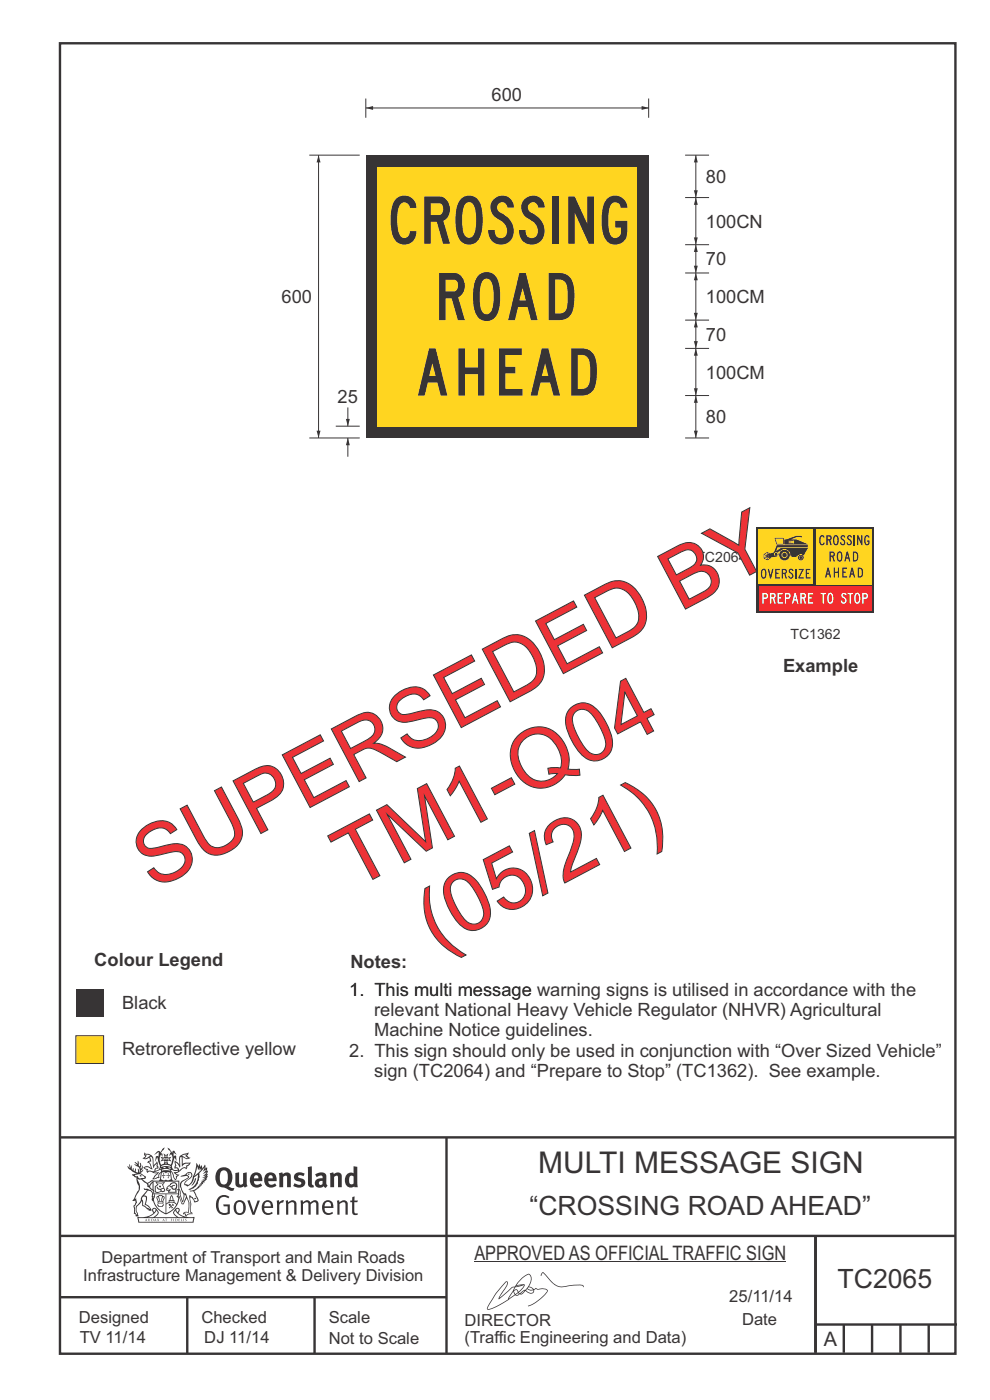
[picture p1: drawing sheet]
<svg xmlns="http://www.w3.org/2000/svg" width="210mm" height="297mm" viewBox="0 0 210 297" stroke-linecap="round" stroke-linejoin="round" font-family="sans-serif">
<g fill="none" stroke="#373435" stroke-width=".51">
<path d="M12.7 9.2h190v278h-190zM12.7 241.3h190M94.7 241.4v45.8M12.7 275.2h82M12.7 262.2h190.1M39.7 275.2v12M66.7 275.2v12M173 262.1v24.9M173 281h30M179 281v6M185 281v6M191 281v6"/>
<path d="M197 281v6"/>
</g>
<path d="M100.6 267.7h66.2" fill="none" stroke="#373435" stroke-width=".21"/>
<g fill="#373435">
<path d="M47 248.4a2.55 2.55 0 0 0 0 2.7l.3 .2a.81 .81 0 0 0 1-1v-.5a1.04 1.04 0 0 0-1.1-1.5zM46.3 248.1a1.82 1.82 0 0 1 2.1-.2 1.82 1.82 0 0 1 .9 1.8 2.29 2.29 0 0 1-.8 2l.7 .3h.5l-.2 .6a2.87 2.87 0 0 1-2-.7 2.12 2.12 0 0 1-1.7-3.1z" fill-rule="evenodd"/>
<path d="M49.9 248.9l.8-.2v2a.46 .46 0 0 0 .3 .6 .46 .46 0 0 0 .6-.3v-2.1l.7-.2v2.4l.2 .5-.5 .3-.3-.3a1.02 1.02 0 0 1-1.2 .3 1.02 1.02 0 0 1-.6-1.1z" fill-rule="evenodd"/>
<path d="M54 249.5l-.1 .5h.9a.49 .49 0 0 0-.2-.6 .49 .49 0 0 0-.6 .1zM53.4 249.1a1.34 1.34 0 0 1 1.6-.2 1.34 1.34 0 0 1 .6 1.5v.2h-1.7a.77 .77 0 0 0 .5 .8 .77 .77 0 0 0 .9-.4l.3 .5a1.59 1.59 0 0 1-2 .2 1.59 1.59 0 0 1-.5-2.1z" fill-rule="evenodd"/>
<path d="M57 249.5l-.1 .5h1a.49 .49 0 0 0-.2-.6 .49 .49 0 0 0-.7 .1zM56.4 249.1a1.34 1.34 0 0 1 1.6-.2 1.34 1.34 0 0 1 .7 1.5v.2h-1.8a.77 .77 0 0 0 .5 .8 .77 .77 0 0 0 .9-.4l.4 .5a1.59 1.59 0 0 1-2.1 .2 1.59 1.59 0 0 1-.5-2.1z" fill-rule="evenodd"/>
<path d="M59.2 248.9l.7-.2 .1 .4a.95 .95 0 0 1 1-.3 .95 .95 0 0 1 .7 .8v2.3h-.8v-2.3a.46 .46 0 0 0-.8 .1v2.2h-.8z" fill-rule="evenodd"/>
<path d="M62.6 249.1a1.75 1.75 0 0 1 2-.1l-.2 .5-.6-.2a.43 .43 0 0 0-.6 .3l.4 .3a1.04 1.04 0 0 1 1.2 1.1 1.04 1.04 0 0 1-1.4 1l-1.2-.4 .3-.6 1 .4 .4-.4a.88 .88 0 0 0-1-.5l-.4-.2-.1-.4z" fill-rule="evenodd"/>
<path d="M65.3 247.6l.8-.2 .1 3.8 .3 .2 .1 .4a.88 .88 0 0 1-1 0 .88 .88 0 0 1-.3-1z" fill-rule="evenodd"/>
<path d="M67.8 250.6a.43 .43 0 0 0-.1 .7 .43 .43 0 0 0 .7-.1v-.7zM66.8 249.1a1.7 1.7 0 0 1 2.4 .1v1.9l.3 .4-.4 .5-.5-.4a1.03 1.03 0 0 1-1.7-.1 1.03 1.03 0 0 1 .8-1.5h.7v-.4a.8 .8 0 0 0-1.2 .1z" fill-rule="evenodd"/>
<path d="M70 248.9l.7-.2 .1 .4a.95 .95 0 0 1 1-.3 .95 .95 0 0 1 .7 .8v2.3h-.8v-2.3a.46 .46 0 0 0-.8 .1v2.2h-.8z" fill-rule="evenodd"/>
<path d="M74.3 249.5a1.48 1.48 0 0 0 0 1.7h.5l.2-.1v-1.5l-.3-.2zM75 247.4l.8 .1 .1 4.4h-.7l-.1-.2a1.26 1.26 0 0 1-1.4 0 1.26 1.26 0 0 1-.5-1.3 1.29 1.29 0 0 1 .4-1.4 1.29 1.29 0 0 1 1.4-.1z" fill-rule="evenodd"/>
<path d="M46.4 253.9a1.72 1.72 0 0 1 2.3 0l-.3 .3a1.24 1.24 0 0 0-1.4-.2 1.24 1.24 0 0 0-.6 1.4 1.49 1.49 0 0 0 1.2 1.9l.7-.1v-1.3h-.8l-.1-.4h1.3v1.9a1.93 1.93 0 0 1-2.2 0 1.93 1.93 0 0 1-.7-2.2l.2-.8z" fill-rule="evenodd"/>
<path d="M50.4 255.1a1.65 1.65 0 0 0 .2 2.2 .99 .99 0 0 0 1-1.4 .78 .78 0 0 0-.4-.8 .78 .78 0 0 0-.8 0zM50 254.9a1.33 1.33 0 0 1 1.6-.1 1.33 1.33 0 0 1 .5 1.4 1.31 1.31 0 0 1-1.3 1.6 1.31 1.31 0 0 1-1.2-1.6v-.6z" fill-rule="evenodd"/>
<path d="M52.5 254.7l.4-.1 .9 2.6 .8-2.5h.5l-1.1 3h-.5z" fill-rule="evenodd"/>
<path d="M56.3 255.2l-.2 .7h1.3a.7 .7 0 0 0-.3-.8 .7 .7 0 0 0-.8 .1zM55.9 255a1.22 1.22 0 0 1 1.5-.2 1.22 1.22 0 0 1 .5 1.5h-1.8a.93 .93 0 0 0 .5 1 .93 .93 0 0 0 1.1-.2l.2 .3a1.43 1.43 0 0 1-1.8 .1 1.43 1.43 0 0 1-.6-1.7z" fill-rule="evenodd"/>
<path d="M58.7 254.7l.4-.1 .1 .5 .4-.4 .6-.1-.2 .5a.66 .66 0 0 0-.8 .7v1.9h-.4z" fill-rule="evenodd"/>
<path d="M60.6 254.7l.4-.1 .1 .5a.94 .94 0 0 1 1-.5 .94 .94 0 0 1 .8 .8v2.3h-.5l-.1-2.5a.81 .81 0 0 0-1.2 .3v2.2h-.4z" fill-rule="evenodd"/>
<path d="M63.7 254.7l.5-.1 .1 .5 .4-.3a.78 .78 0 0 1 1.1 .3 .9 .9 0 0 1 1-.5 .9 .9 0 0 1 .8 .8v2.3h-.5l-.1-2.5a.67 .67 0 0 0-1.1 .3v2.2h-.5v-2.4l-.4-.3-.7 .4v2.3h-.5z" fill-rule="evenodd"/>
<path d="M69 255.2l-.1 .7h1.3a.7 .7 0 0 0-.3-.8 .7 .7 0 0 0-.9 .1zM68.7 255a1.22 1.22 0 0 1 1.5-.2 1.22 1.22 0 0 1 .5 1.5h-1.8a.93 .93 0 0 0 .4 1 .93 .93 0 0 0 1.2-.2l.1 .3a1.44 1.44 0 0 1-1.7 .1 1.44 1.44 0 0 1-.6-1.7z" fill-rule="evenodd"/>
<path d="M71.4 254.7l.5-.1 .1 .5a.94 .94 0 0 1 1-.5 .94 .94 0 0 1 .8 .8v2.3h-.5l-.1-2.5a.81 .81 0 0 0-1.2 .3v2.2h-.4z" fill-rule="evenodd"/>
<path d="M74.7 253.9l.5-.1v.9h.7l-.1 .3h-.6v2.2l.1 .2h.5l.1 .3a.75 .75 0 0 1-1.2-.6v-2.1h-.4v-.3h.4z" fill-rule="evenodd"/>
<path d="M30.8 244.9l1.1 .3-.9 .5h-.4l.6-.5zM31.8 245.4h.2a2.44 2.44 0 0 1 .4 1.9l.1 .5 .7-1-.1 .6 .3 .3a.57 .57 0 0 0-.6 .7l-1-.1-.5 .2 .2-.5-.8-.3 .7-.1 .9 .5 .1-.1-.6-1.3-.2-.2h.5zM30.7 244.4l-.1 .5 .2 .4-.6 .4a1.04 1.04 0 0 0 1.4-.1l.2 .6-.3 .1-.2 .4a.94 .94 0 0 1 .8 1.1l-.2-.1a1.16 1.16 0 0 0-1.5-.1l.3 .4 .4 .2 .1 .5 .2 .1 .1-.2a.94 .94 0 0 1 1.1 .2l.8 .1-1.2 1.2a1.13 1.13 0 0 0 1.2-.2l.4-.1-.1-.4 .5-.8a.83 .83 0 0 0-.6 1.1l-.3-.1-.7 .4 1.1-1.4-.5 .1-.5-.1 1.3-.5-.1-.1-.9 .4v-.3l.2-.2 .3 .1 .1-.3-.2-.4v-.6l-.1-.4-.7 1v-.7a1.42 1.42 0 0 0-1.6-1.8z" fill-rule="evenodd"/>
<path d="M38.5 245.2l.5-.2 .7-.1-.6 .3 .8 .5h-.3zM38.3 245.5l.2-.1 .1 2a1.69 1.69 0 0 1 1.6-.6l-.8 .5 .1 .5a1.1 1.1 0 0 0-1.5 .6l-.1-.5-.2-.2h-.5l.3-.4-.3-.7a1.42 1.42 0 0 1 .8 1.1l.2-.1zM37.1 246.2l.1 1-.2 .3 .1 .4h.5l.1 .2a.96 .96 0 0 1-1.1-.1l-.1 .1a1.06 1.06 0 0 0 1.3 .2v.1a.72 .72 0 0 1-1 .2l.3 .5 .6 .2-.4 .2-.1 .6-.2-.3-.4-1.1-.4-.4 .4 .9a1.54 1.54 0 0 0 .7 1.2l.2-.3a.58 .58 0 0 1 .4-.8l.2-.1h-.3l-.5-.3 .9-.5a.93 .93 0 0 1 1.2-.5v.2l.2-.2 .1-.5a.99 .99 0 0 0 .7-.8l-1.3 .1-.3 .2-.1-1.4 .9 .4 .9-.3h-.4l-.5-.4 .4-.7-.6 .2a1.46 1.46 0 0 0-1.4 2.1v.4l-.2-.4z" fill-rule="evenodd"/>
<path d="M35.6 248.9l.2 .1-.1 .3 .4 .1h-.4v.6l-.1-.6h-.3l.3-.1z" fill-rule="evenodd"/>
<path d="M34.6 248.9l.2 .1v.3l.3 .1h-.3l-.1 .6v-.6h-.4l.4-.1z" fill-rule="evenodd"/>
<path d="M34.3 248.8a.57 .57 0 0 1 .9 .2 .57 .57 0 0 1 .9-.2l.2 1.4h-.2a.57 .57 0 0 1-.9 0 .69 .69 0 0 1-1.1 0zM34.2 248.1l-.3 2.1-.2 .4h3l-.2-.4-.3-2.1h-.2v.2l-.8-.1-.8 .1v-.2z" fill-rule="evenodd"/>
<path d="M34.2 252.4a.3 .3 0 0 0 .6 0 .3 .3 0 0 0-.6 0zM33.3 250.9l.3 .3-.3 .4a.79 .79 0 0 0 0 1.3l.8-.2-.1-.3a.55 .55 0 0 1-.7-.6l.1-.1 .2 .3 .3 .2 .8-.2-.4-.7 .4-.4-.7 .2zM33 250.7l1.1 .2 .9-.2-.4 .6 .4 1.2a.56 .56 0 0 1-.8 .3l-.2 .1a.73 .73 0 0 1-.9 .1 .73 .73 0 0 1-.3-1v-.4l.6-.4z" fill-rule="evenodd"/>
<path d="M35.6 251.8l.7-.4a.58 .58 0 0 1 1-.1 .58 .58 0 0 1-.4 .9l-.3-.3a.43 .43 0 0 1 .6-.4 .57 .57 0 0 0-.8 .2l-.2-.1-.3 .1 .4 .2a.55 .55 0 0 0 .9 .4v.5h-1.3l.3-.4-.1-.1-.6 .1 .2-.3-.2-.1zM35.4 251.8l-.1 .2a.39 .39 0 0 0 .2 .6h.3l-.2 .4h1.9l-.1-.8a.86 .86 0 0 0-.1-1.3 .86 .86 0 0 0-1.3 .4z" fill-rule="evenodd"/>
<path d="M36 254.8h.8v.2h-.8zM36.4 253.8l.2 .8h-.4zM36.4 253.5l-.3 .5-.1 .6h-.2v.4l-.7 .4 .2 .1a1.48 1.48 0 0 1 2.1 .2l.2-.1-.6-.5v-.5h-.2l-.1-.6z" fill-rule="evenodd"/>
<path d="M35.8 255.4l.4 .1 .1 .3 .3-.2-.2-.2a.38 .38 0 0 1 .5 .5l-.2-.2-.3 .2 .3 .2-.3 .3-.1-.4-.4 .4-.1-.2 .4-.3-.1-.1-.2 .1z" fill-rule="evenodd"/>
<path d="M34.5 254h.2v.2l-.2 .6h-.2zM33.6 255.3h.9v.2a.55 .55 0 0 1-.8 .4v-.2l-.2-.1zM33.4 254h.2l.2 .8h-.2zM33.6 255l.8-.1 .1 .2h-.8zM33.8 253.7h.5l-.2 1.1h-.1zM33.3 253.8l-.1 .3 .3 1.1a.48 .48 0 0 0-.1 .6 .48 .48 0 0 0 .5 .2h.5a.49 .49 0 0 0 .2-.8l.3-1.1-.1-.3a1.42 1.42 0 0 0-1.5 0z" fill-rule="evenodd"/>
<path d="M33.7 251.5l.4 .1 .1 .3h-.3z" fill-rule="evenodd"/>
<path d="M41.3 250.1l.3-.2-.2 .8-.6 .8h-.2l.5-.7z" fill-rule="evenodd"/>
<path d="M39.7 249l.3-.2 .5 .2a.88 .88 0 0 1-.6 1.1 1.22 1.22 0 0 0-.8 1.3l.5 .2a.72 .72 0 0 0 .9-.4l.5-.8 .2-.6 .8-.6v.2a2.85 2.85 0 0 1-2 2.9l.1 .1a2.13 2.13 0 0 0 1.9-1.5v-.3a2.01 2.01 0 0 0 .3-1.7l1.1-1.3-.4 1 .7-.5-.7 1 .8-.4-.8 .8 .7-.2-.9 .6 .8-.1-.8 .4h.7l-.8 .3 .3 .2h-.4l.2 .3h-.4l.2 .3h-.4l.1 .2h-.1a2.16 2.16 0 0 1-2 1.1l.1 .2 .4-.1a.76 .76 0 0 1 .7 .8l.5 1.2-.6 .2a1.45 1.45 0 0 0-1.1-1.3l.2 1.8-.1 1.8 .4 .3a1.07 1.07 0 0 0-1.2 .4v-.3l-.5-.2a.87 .87 0 0 1 1.1-.1v-.7a4.4 4.4 0 0 0-.6-3.1l-.1-.3h-.2a2.16 2.16 0 0 1-.7-2.2l.3-.4 1.2-.7a.55 .55 0 0 0-.4-.8zM37.8 252.4a.76 .76 0 0 1 .3 1.1l.6 1.6 .4-1.7 .2 .1a.61 .61 0 0 1-.1 .9l-.3 .8-.2 .1-.7-1.6-.3 .1a1.18 1.18 0 0 0 .1-1.4zM41.8 247.5l.2 .7 .3-.5v.6l.4-.5a1.9 1.9 0 0 1-1.2 1.4l-.3 .3zM38.2 249.6l1.4-.2 .2 .2v.3l-.5 .2a1.26 1.26 0 0 0-.9 1.9l.2 .7a1.84 1.84 0 0 1 .1 2.1l-.4-1.4a.96 .96 0 0 0-.4-1.2l-.4 .2a.78 .78 0 0 1 0 1.3l.1 .3h.4l.4 1.1a.38 .38 0 0 0 .2 .4 .38 .38 0 0 0 .4-.1l.6-1.2a2.94 2.94 0 0 1 .4 2.5l-.1 .4h-.8l-.3 .4v.2l.4-.1 .1 .4 .2 .1a1.02 1.02 0 0 1 1.3-.5v-.4l-.3-.1 .1-1.8-.3-1.3h.1a1.14 1.14 0 0 1 .8 1 .63 .63 0 0 0 .8-.2 .63 .63 0 0 0-.2-.9l-.6-1.2 .9-.6 .2-.4h.3l-.1-.2h.4l-.1-.3h.3l-.1-.3 .5-.1-.2-.2 .6-.4v-.2h-.2l.4-.5h-.3l.3-.5-.4 .1 .4-.5v-.3l-.3 .2 .2-.7-.1-.2-.4 .3v-.8l-.6 .8-.2-.8-.2 .5-.3-.7-.1 .6-.5-.8-.1 1.4-.6 1.8a1.81 1.81 0 0 1-1 1.5l-.6-.2a1.75 1.75 0 0 1 1.1-1.2 .75 .75 0 0 0 .1-1.3 .75 .75 0 0 0-1.2 .4z" fill-rule="evenodd"/>
<path d="M41.2 254.1h.3l.2 .2-.4 .1z" fill-rule="evenodd"/>
<path d="M29.4 258.4h11.6l-.1 .8h-11.4zM31.3 258.2l.5-.1a2.48 2.48 0 0 0 1.4-1.3l.3 .5-.5 .6-.5 .3zM32.5 256.6l.3-.2 .2 .1-.3 .7zM37.2 256.8a2.65 2.65 0 0 0 1.8 1.4h-1.1l-.5-.3-.5-.6zM37.4 256.5l.2-.1 .3 .2-.3 .6zM29.2 258.2l.1 1.2h11.8l.2-1.1-.2-.1a4.1 4.1 0 0 1-3.3-.9l.3-.4-.1-.6a1.06 1.06 0 0 0-1.3 1l.2 .4 .6 .5h-4.7l.3-.1a.84 .84 0 0 0 .6-.8 .84 .84 0 0 0-.5-.8l-.3-.2h-.5l-.1 .6 .3 .4a4.2 4.2 0 0 1-3.4 .9z" fill-rule="evenodd"/>
<path d="M31 258.7l.1 .2h-.2zM31 258.5l-.3 .6 .4-.2 .2 .2z" fill-rule="evenodd"/>
<path d="M31.3 258.6h.3v.4a.25 .25 0 0 0 .2-.1 .25 .25 0 0 0-.1-.3h.1a.29 .29 0 0 1 0 .4 .29 .29 0 0 1-.4 0 .29 .29 0 0 1 0-.4z" fill-rule="evenodd"/>
<path d="M32.2 258.6a.22 .22 0 0 1 .3 .2 .22 .22 0 0 1-.3 .2zM32 258.6l.1 .4a.33 .33 0 0 0 .4 0 .33 .33 0 0 0 0-.4 .33 .33 0 0 0-.5 0z" fill-rule="evenodd"/>
<path d="M32.9 258.7l.1 .2h-.2zM32.9 258.5l-.2 .6 .3-.2 .2 .2z" fill-rule="evenodd"/>
<path d="M33.3 258.6h.2l.1 .1 .2-.1-.2 .2 .2 .3-.3-.3-.1 .3h-.1l.2-.3z" fill-rule="evenodd"/>
<path d="M34.7 258.7l.1 .2h-.2zM34.7 258.5l-.3 .6 .4-.2 .2 .2z" fill-rule="evenodd"/>
<path d="M35 258.5h.5l-.2 .1v.5h-.2l.1-.5z" fill-rule="evenodd"/>
<path d="M36.2 258.6l.3-.1-.1 .1v.2h.1h-.1v.3h-.2z" fill-rule="evenodd"/>
<path d="M36.7 258.6h.2v.5h-.2z" fill-rule="evenodd"/>
<path d="M37.3 258.6a.22 .22 0 0 1 .3 .2 .22 .22 0 0 1-.3 .2zM37.1 258.6v.4a.33 .33 0 0 0 .5 0 .33 .33 0 0 0 0-.4 .33 .33 0 0 0-.5 0z" fill-rule="evenodd"/>
<path d="M37.8 258.6l.4-.1-.2 .1v.2h.1h-.1v.2l.2 .1h-.4z" fill-rule="evenodd"/>
<path d="M38.4 258.6h.2l-.1 .4 .2 .1h-.3z" fill-rule="evenodd"/>
<path d="M38.9 258.6h.2v.5h-.2z" fill-rule="evenodd"/>
<path d="M39.3 258.6h.2h-.1l.2 .3-.2 .2-.1-.1v-.1l.2 .1z" fill-rule="evenodd"/>
<path d="M34.2 247.4a1.51 1.51 0 0 1 2 .2 2.67 2.67 0 0 0-2.1 0zM35.7 247.6l.4 .1 .1 .3-.4-.1zM34.6 247.6h.5l.1 .2h-.4zM34 247.8l.3 .2h-.3zM34.9 246.9l.3-.2 .3 .2zM34.9 245.6l.2 .1v.3h-.2zM35 245.1l.2 .2 .2-.2-.1 .3h-.2zM35.1 246.3h.2l.1 .4-.2-.2-.2 .2zM35.3 245.7l.2-.1v.4h-.2zM34.4 245.7h.3l.1 .3-.4 .1 .2-.2zM35.7 245.7h.3l-.2 .2 .2 .2-.4-.1zM32.7 244.9l1-.5-.1 1-.2-.2-.3 .2-.3 1.1 .5-1 .3 .9a1.84 1.84 0 0 1 .2 1.7l.4 .1a2.48 2.48 0 0 1 2.2 0l.2-.2-.2-.7 .7-1.8 .4 .7-.2-1-.2-.1-.2 .3v-.9l.6 .4-.6-.8-.3 .1-.1 .4-.5-.9-.5-.3 .2 .5 .6 .5-.5 .8 .4-.4a2.06 2.06 0 0 1 0 2.3l-.5-.2-.2-.6 .1-.1 .8 .2-.4-.5 .4-.5-.7 .2-.2-.2 .2-.7-.5 .4-.5-.4 .2 .7-.2 .2-.7-.2 .4 .5-.4 .5 .8-.2 .1 .1-.2 .6-.5 .2a2.02 2.02 0 0 1 0-2.2l.3 .5-.1-.7-.3-.1 .8-1.2-.4 .3-.5 .8-.2-.3a.8 .8 0 0 0-.8 .5z" fill-rule="evenodd"/>
<path d="M29.2 250.1l.3 .1a.61 .61 0 0 1 .8 .4l.3 .2a.8 .8 0 0 1 .6 1l.4 .1 .5 .5a1 1 0 0 1 .5 1.1l-.1 .7v-.5h-.1a.96 .96 0 0 0-.8-1.3l-.2-.2h-.7l-.1-.1-.1 .1 .1 .3h.6l-1.2 1.3-.2 1-.4 .6a1.33 1.33 0 0 0-.5 1.8l.2 .5a1.26 1.26 0 0 1-.5-1.5l-.1-.3a1.56 1.56 0 0 0 .4-1.7l-.3 .2 .2-.5a3.2 3.2 0 0 0 .7-3zM30.4 253.9h.4a2.06 2.06 0 0 1-.1 1.6l.7 .5 .4 .4-.6-.1-.8-.6-.1-.9a.51 .51 0 0 1 .1-.9zM28.6 249.3a1.52 1.52 0 0 1 2.1 .5l-1.1 .2-.2-.1-.1-.4h-.5zM27.5 247v.8l-.3-.4h-.1a3.1 3.1 0 0 0 1.9 1.6l-1 .1 .5 .6 .5 .1 .1 1.1a1.84 1.84 0 0 1-.3 2.5l-.4 .9-.3 .4 .2 .1 .4-.1 .1 .4-.2 .5-.3 .2 .1 1.7h.2l.3 .5 .1 .1 .4-.1-.1-.5a1.3 1.3 0 0 1-.1-1.7l.9-1 .1 1.1 .6 .2 .5 .5 .1-.1 .2 .3h.5a1.85 1.85 0 0 0-1.2-1.4l.1-.3a1.39 1.39 0 0 0 0-1.4l-.5-.1 .5-.5a.66 .66 0 0 1 .9-.4 .66 .66 0 0 1 .3 .9l-.1 .4 .2-.1v.2l-.1 .3 .2 .5 .1-.3a2.24 2.24 0 0 0 .1-2.2 .73 .73 0 0 1-.7-.7 .73 .73 0 0 1 .6-.7v-.2a.94 .94 0 0 0-.9 .8 .48 .48 0 0 1-.1-.6 .48 .48 0 0 1 .5-.2l.5-.3a.51 .51 0 0 0-.8 .2l-.5 .2-1-.8h.6l.2-.5-1.2-.7 .5-.5v-.3l-.5 .4 .1-.2a.69 .69 0 0 0 .2-1v.4l-.2 .3v-1.1l-.3-.2 .1 .6-.1 .2-.4-1.3v.7l-.6-.4 .5 .7-.6-.2 .3 .3a1 1 0 0 1 .7 1.4l-.2-.8v.9l-.5-.2v-.8l-.2 .7-.2-.1-.1-.6-.2 .4-.2-.2 .1-.7-.2 .5z" fill-rule="evenodd"/>
<path d="M29.6 249.4l.2-.1 .3 .2z" fill-rule="evenodd"/>
<path d="M32.4 250.5h5.6v2l-.2-.1v-1.7h-5.2v2.5h5.2v-.8l.1 .2-.1 1.1v-.3h-2.5v4a4.1 4.1 0 0 0 2.6-3.6l.1-.1a4 4 0 0 1-2.8 3.9 4.2 4.2 0 0 1-2.8-4.7l.1 1.2 .1-.1a3.8 3.8 0 0 0 2.5 3.4v-4h-2.5l-.2-.9z" fill-rule="evenodd"/>
<circle cx="40" cy="249.1" r=".17"/>
</g>
<path d="M16.1 219.7h5.9v5.9h-5.9z" fill-rule="evenodd" fill="#ffd520" stroke="#373435" stroke-width=".21"/>
<path d="M16.1 209.8h5.9v5.9h-5.9z" fill-rule="evenodd" fill="#373435"/>
<path d="M77.6 22.9h60" fill="none" stroke="#373435" stroke-width=".21"/>
<g fill="#373435">
<path d="M136.1 22.5l1.5 .4-1.5 .4z"/>
<path d="M77.6 22.9l1.5-.4v.8z"/>
<path d="M77.6 32.9h60v60h-60z" fill-rule="evenodd"/>
</g>
<path d="M80.1 35.4h55v55h-55z" fill-rule="evenodd" fill="#ffd520"/>
<g fill="#373435">
<path d="M93.1 57.9v10h1.4v-4.6h1.3l1.3 4.6h1.5l-1.4-4.9a2.78 2.78 0 0 0 1.4-2.8 2.78 2.78 0 0 0-2.1-2.3zM94.5 59.3h1.8a1.18 1.18 0 0 1 .8 1.9 .87 .87 0 0 1-.9 .6h-1.7z"/>
<path d="M101.6 58.3a6.1 6.1 0 0 0-1.3 4.6 6.2 6.2 0 0 0 1.3 4.6 2.56 2.56 0 0 0 4.2-1.7 10.5 10.5 0 0 0-.5-7 2.48 2.48 0 0 0-3.7-.5zM102.5 59.4a1.17 1.17 0 0 1 1.3-.2 1.17 1.17 0 0 1 .6 1.1l.3 2.6a5.8 5.8 0 0 1-.7 3.5 1.27 1.27 0 0 1-1.4 .1 1.27 1.27 0 0 1-.7-1.3 11.7 11.7 0 0 1 .3-5.4z"/>
<path d="M110.9 61.1l.6 2.7h-1.3zM110.2 57.9l-2.4 10h1.4l.7-2.8h2l.7 2.8h1.4l-2.5-10z"/>
<path d="M116.4 57.9v10a6.5 6.5 0 0 0 3.9-.4 4.5 4.5 0 0 0 1.5-4 6.2 6.2 0 0 0-1.2-5 2.97 2.97 0 0 0-2-.6zM117.8 59.3a1.89 1.89 0 0 1 2.5 1.3l.1 .9a10 10 0 0 1-.4 4.3 1.39 1.39 0 0 1-1.3 .7h-.9z"/>
</g>
<path d="M77.6 20.9v4.1M137.6 20.9v4.1M145.3 73.9h5.1M145.3 92.9h5.1" fill="none" stroke="#373435" stroke-width=".21"/>
<g fill="#373435">
<path d="M84.1 42.1a2.56 2.56 0 0 1 2.8-.4 2.56 2.56 0 0 1 1.4 2.4h-1.4a1.17 1.17 0 0 0-1-1.2 1.17 1.17 0 0 0-1.3 .9 9.8 9.8 0 0 0 .2 6 1.16 1.16 0 0 0 1.4 .6 1.16 1.16 0 0 0 .7-1.4h1.4a2.6 2.6 0 0 1-2.3 2.9 2.6 2.6 0 0 1-2.8-2.3 12.8 12.8 0 0 1 .2-6.6z"/>
<path d="M104.8 42.2a2.46 2.46 0 0 1 2.7-.5 2.46 2.46 0 0 1 1.5 2.3h-1.4a1.12 1.12 0 0 0-1.7-.9 1.12 1.12 0 0 0 .2 2 4 4 0 0 1 2.4 5.7 2.75 2.75 0 0 1-3.3 .9 2.75 2.75 0 0 1-1.7-2.9h1.4a1.37 1.37 0 0 0 1.5 1.7 1.37 1.37 0 0 0 1.1-1.9 3.3 3.3 0 0 0-2.1-2.3 2.59 2.59 0 0 1-.6-4.1z"/>
<path d="M111.3 42.2a2.46 2.46 0 0 1 2.8-.5 2.46 2.46 0 0 1 1.4 2.3h-1.3a1.12 1.12 0 0 0-1.8-.9 1.12 1.12 0 0 0 .2 2 4 4 0 0 1 2.4 5.7 2.75 2.75 0 0 1-3.2 .9 2.75 2.75 0 0 1-1.7-2.9h1.4a1.37 1.37 0 0 0 1.4 1.7 1.37 1.37 0 0 0 1.2-1.9 3.3 3.3 0 0 0-2.1-2.3 2.59 2.59 0 0 1-.7-4.1z"/>
<path d="M117.1 41.7h1.4v10h-1.4z"/>
<path d="M120.5 41.7h1.4l2.7 5.8v-5.8h1.4v10h-1.1l-3-6.6v6.6h-1.4z"/>
<path d="M128.6 42.3a2.57 2.57 0 0 1 2.9-.6 2.57 2.57 0 0 1 1.6 2.4h-1.5a1.17 1.17 0 0 0-1.1-1.2 1.17 1.17 0 0 0-1.2 1.2 11.7 11.7 0 0 0 .2 5.8 1.18 1.18 0 0 0 1.3 .6 1.18 1.18 0 0 0 .9-1.1v-1.1h-1.2v-1.5h2.6v2a2.59 2.59 0 0 1-2.2 3.1 2.59 2.59 0 0 1-3-2.3 11.7 11.7 0 0 1 .4-6.8z"/>
<path d="M90 41.7v10h1.4v-4.6h1.3l1.3 4.6h1.5l-1.5-4.9a2.78 2.78 0 0 0 1.4-2.8 2.78 2.78 0 0 0-2.1-2.3zM91.4 43.1h1.7a1.18 1.18 0 0 1 .8 1.9 .87 .87 0 0 1-.8 .6h-1.7z"/>
<path d="M97.9 42.1a6.1 6.1 0 0 0-1.3 4.6 6.2 6.2 0 0 0 1.3 4.6 2.56 2.56 0 0 0 4.2-1.7 10.5 10.5 0 0 0-.5-7 2.48 2.48 0 0 0-3.7-.5zM98.8 43.2a1.17 1.17 0 0 1 1.3-.2 1.17 1.17 0 0 1 .6 1.1l.3 2.6a5.8 5.8 0 0 1-.8 3.4 1.27 1.27 0 0 1-1.4 .1 1.27 1.27 0 0 1-.6-1.2 11.7 11.7 0 0 1 .3-5.4z"/>
</g>
<path d="M147.6 83.9v9" fill="none" stroke="#373435" stroke-width=".21"/>
<g fill="#373435">
<path d="M147.2 91.4h.8l-.4 1.5z"/>
<path d="M147.6 83.9l.4 1.6h-.8z"/>
</g>
<path d="M145.3 32.9h5.1M145.3 57.9h5.1M145.3 51.9h5.1M147.6 57.9v10M145.3 67.9h5.1" fill="none" stroke="#373435" stroke-width=".21"/>
<g fill="#373435">
<path d="M147.2 66.4h.8l-.4 1.5z"/>
<path d="M147.6 57.9l.4 1.6h-.8z"/>
</g>
<g fill="#373435">
<path d="M97.2 73.9h1.5v4.1h2.7v-4.1h1.3v10h-1.3v-4.5h-2.7v4.5h-1.5z"/>
<path d="M105.8 73.9h4.9v1.4h-3.5v2.5h2.1v1.4h-2.1v3.3h3.6v1.4h-5z"/>
<path d="M91.7 77.1l.7 2.7h-1.4zM91 73.9l-2.4 10h1.5l.6-2.8h2.1l.7 2.8h1.4l-2.5-10z"/>
<path d="M115.6 77.1l.7 2.7h-1.4zM114.9 73.9l-2.3 10h1.4l.7-2.8h2l.7 2.8h1.4l-2.5-10z"/>
<path d="M121.2 73.9v10a6.5 6.5 0 0 0 3.8-.4 4.5 4.5 0 0 0 1.6-4 6.2 6.2 0 0 0-1.2-5 2.97 2.97 0 0 0-2-.6zM122.5 75.3a1.89 1.89 0 0 1 2.5 1.3l.2 .9a10 10 0 0 1-.4 4.3 1.39 1.39 0 0 1-1.3 .7h-1z"/>
</g>
<path d="M147.6 67.9v6" fill="none" stroke="#373435" stroke-width=".21"/>
<g fill="#373435">
<path d="M147.6 67.9l.4 1.6h-.8z"/>
<path d="M147.2 72.4h.8l-.4 1.5z"/>
</g>
<path d="M147.6 73.9v10" fill="none" stroke="#373435" stroke-width=".21"/>
<g fill="#373435">
<path d="M147.2 82.4h.8l-.4 1.5z"/>
<path d="M147.6 73.9l.4 1.6h-.8z"/>
</g>
<path d="M147.6 51.9v6M145.3 83.9h5.1" fill="none" stroke="#373435" stroke-width=".21"/>
<g fill="#373435">
<path d="M147.6 51.9l.4 1.6h-.8z"/>
<path d="M147.2 56.4h.8l-.4 1.5z"/>
</g>
<path d="M147.6 32.9v9" fill="none" stroke="#373435" stroke-width=".21"/>
<g fill="#373435">
<path d="M147.2 40.4h.8l-.4 1.5z"/>
<path d="M147.6 32.9l.4 1.6h-.8z"/>
</g>
<path d="M145.3 41.9h5.1M147.6 41.9v10" fill="none" stroke="#373435" stroke-width=".21"/>
<g fill="#373435">
<path d="M147.2 50.4h.8l-.4 1.5z"/>
<path d="M147.6 41.9l.4 1.6h-.8z"/>
</g>
<path d="M73.8 86.4v4" fill="none" stroke="#373435" stroke-width=".21"/>
<path d="M73.4 88.9h.8l-.4 1.5z" fill="#373435"/>
<path d="M73.8 92.9v4" fill="none" stroke="#373435" stroke-width=".21"/>
<path d="M73.8 92.9l.4 1.6h-.8z" fill="#373435"/>
<path d="M65.6 32.9h10.7M67.6 32.9v60M65.6 92.9h10.7M71.2 90.4h5.1" fill="none" stroke="#373435" stroke-width=".21"/>
<g fill="#373435">
<path d="M67.2 91.4h.8l-.4 1.5z"/>
<path d="M67.6 32.9l.4 1.6h-.8z"/>
</g>
<path d="M160.4 111.8h12.5v12.5h-12.5z" fill-rule="evenodd" fill="#1f1a17"/>
<path d="M172.9 111.8h12.5v12.5h-12.5z" fill-rule="evenodd" fill="#373435"/>
<path d="M173.2 112.3h11.7v11.5h-11.7z" fill-rule="evenodd" fill="#bdbfc1"/>
<path d="M160.4 123.8h25v6.2h-25z" fill-rule="evenodd" fill="#373435"/>
<path d="M160.9 124.3h24v5.2h-24z" fill-rule="evenodd" fill="#f32c2e"/>
<g fill="#fefefe">
<path d="M164.9 125.8h1.1v.3h-.8v.6h.5v.3h-.5v.7h.9v.4h-1.2z"/>
<path d="M171.4 125.8h1.1v.3h-.8v.6h.5v.3h-.5v.7h.8v.4h-1.1z"/>
<path d="M174.1 125.8h1.1v.3h-.4v2h-.3v-2h-.4z"/>
<path d="M178.6 125.9a.56 .56 0 0 1 .7-.1 .56 .56 0 0 1 .3 .5h-.3a.25 .25 0 0 0-.3-.3 .25 .25 0 0 0-.2 .3v.1a.93 .93 0 0 1 .5 1.6 .63 .63 0 0 1-.7 0 .63 .63 0 0 1-.3-.6h.4a.35 .35 0 0 0 .5 .3 .35 .35 0 0 0 0-.6 .78 .78 0 0 1-.6-1.2z"/>
<path d="M179.8 125.8h1.2v.3h-.4v2h-.4v-2h-.4z"/>
<path d="M161.7 125.8v2.3h.3v-1a.68 .68 0 0 0 .9-.5 .68 .68 0 0 0-.5-.8zM162 126.1h.4a.35 .35 0 0 1 .2 .3 .35 .35 0 0 1-.2 .3h-.4z"/>
<path d="M163.3 125.8v2.3h.3v-1.1h.3l.3 1.1h.4l-.4-1.2a.64 .64 0 0 0 .4-.6 .64 .64 0 0 0-.5-.5zM163.6 126.1l.6 .1-.1 .4-.5 .1z"/>
<path d="M166.5 125.8v2.3h.3v-1a.68 .68 0 0 0 .9-.5 .68 .68 0 0 0-.6-.8zM166.8 126.1h.4a.35 .35 0 0 1 .2 .3 .35 .35 0 0 1-.2 .3h-.4z"/>
<path d="M168.7 126.5l.1 .6h-.3zM168.5 125.8l-.5 2.3h.3l.1-.7h.5l.2 .7h.3l-.6-2.3z"/>
<path d="M169.8 125.8v2.3h.3v-1.1h.3l.3 1.1h.3l-.3-1.2a.64 .64 0 0 0 .3-.6 .64 .64 0 0 0-.5-.5zM170.1 126.1l.5 .1v.4l-.5 .1z"/>
<path d="M175.8 125.8a1.85 1.85 0 0 0 0 2.2h.6a1.72 1.72 0 0 0-.1-2.2zM176 126.1l.1-.1a1.27 1.27 0 0 1 0 1.8 1.36 1.36 0 0 1-.1-1.7z"/>
<path d="M181.6 125.8a1.85 1.85 0 0 0 0 2.2h.5a1.72 1.72 0 0 0 0-2.2zM181.7 126.1l.1-.1a1.27 1.27 0 0 1 0 1.8 1.36 1.36 0 0 1-.1-1.7z"/>
<path d="M182.9 125.8v2.3h.3v-1a.68 .68 0 0 0 .9-.5 .68 .68 0 0 0-.6-.8zM183.2 126.1h.4a.35 .35 0 0 1 .2 .3 .35 .35 0 0 1-.2 .3h-.4z"/>
</g>
<path d="M173.2 112.2h11.7v11.7h-11.7z" fill-rule="evenodd" fill="#ffd520"/>
<g fill="#373435">
<path d="M174.1 113.6h.6l.2 .5h-.3v-.2a.44 .44 0 0 0-.5 .1 .44 .44 0 0 0 0 .6 .69 .69 0 0 0 .3 .8l.2-.3h.3a.56 .56 0 0 1-.5 .6 .56 .56 0 0 1-.6-.6v-.2a1.43 1.43 0 0 1 .3-1.3z"/>
<path d="M178.4 113.6l.6-.1 .3 .5h-.3a.23 .23 0 0 0-.2-.2 .23 .23 0 0 0-.2 .2v.2a.81 .81 0 0 1 .7 .6 .81 .81 0 0 1-.4 .9l-.4-.1-.3-.2v-.4h.3a.32 .32 0 0 0 .4 .4 .32 .32 0 0 0 0-.6 .76 .76 0 0 1-.5-1.2z"/>
<path d="M179.8 113.6l.6-.1 .3 .5h-.3a.23 .23 0 0 0-.2-.2 .23 .23 0 0 0-.2 .2v.2a.81 .81 0 0 1 .7 .6 .81 .81 0 0 1-.4 .9l-.5-.1-.2-.2v-.4h.3a.32 .32 0 0 0 .4 .4 .32 .32 0 0 0 0-.6 .76 .76 0 0 1-.5-1.2z"/>
<path d="M176 117v2.1h.2v-1h.3l.3 1h.3l-.3-1a.59 .59 0 0 0 .3-.6 .59 .59 0 0 0-.4-.5zM176.2 117.3l.6 .1-.1 .4h-.5z"/>
<path d="M177.8 117a1.72 1.72 0 0 0 0 2.1h.6a1.6 1.6 0 0 0-.1-2.1zM178 117.3l.1-.1a1.18 1.18 0 0 1 0 1.7 1.26 1.26 0 0 1-.1-1.6z"/>
<path d="M179.7 117.7l.2 .5h-.3zM179.6 117l-.5 2.1h.3l.1-.6h.5l.1 .6h.3l-.5-2.1z"/>
<path d="M180.9 117v2.1a.87 .87 0 0 0 1-.3 1.46 1.46 0 0 0-.3-1.8zM181.2 117.3a.78 .78 0 0 1 .5 1.2 .39 .39 0 0 1-.5 .3z"/>
<path d="M175.3 113.5v2.2h.3v-1h.2l.3 1h.3l-.3-1.1a.59 .59 0 0 0 .3-.6 .59 .59 0 0 0-.4-.5zM175.6 113.8l.5 .1-.1 .5h-.4z"/>
<path d="M177 113.6a1.72 1.72 0 0 0 0 2h.6a1.6 1.6 0 0 0-.1-2.1zM177.2 113.8h.1a1.18 1.18 0 0 1 0 1.6 1.26 1.26 0 0 1-.1-1.6z"/>
</g>
<path d="M181.2 113.5v2.2" fill="none" stroke="#373435" stroke-width=".3"/>
<g fill="#373435">
<path d="M181.8 113.5h.3l.5 1.3v-1.3h.4v2.2h-.3l-.6-1.4v1.4h-.3z"/>
<path d="M183.5 113.7a.55 .55 0 0 1 .6-.2 .55 .55 0 0 1 .4 .5h-.3l-.2-.2-.3 .1-.1 .7 .1 .7 .2 .1 .2-.1 .1-.4h-.3v-.3h.6v.5a.6 .6 0 0 1-.7 .6 .6 .6 0 0 1-.5-.8z"/>
<path d="M176.8 120.4h.3v.9h.6v-.9h.3v2.1h-.3v-.9h-.6v.9h-.3z"/>
<path d="M178.7 120.4h1v.3h-.8v.5h.5v.3h-.5v.7h.8v.3h-1z"/>
<path d="M175.6 121.1l.2 .5h-.3zM175.5 120.4l-.5 2.1h.3l.1-.6h.5l.1 .6h.3l-.5-2.1z"/>
<path d="M180.7 121.1l.2 .5h-.3zM180.6 120.4l-.5 2.1h.3l.1-.6h.5l.1 .6h.3l-.5-2.1z"/>
<path d="M181.9 120.4v2.1a.87 .87 0 0 0 1.1-.3 1.46 1.46 0 0 0-.4-1.8zM182.2 120.7a.78 .78 0 0 1 .6 1.2 .39 .39 0 0 1-.6 .3z"/>
</g>
<path d="M160.9 112.3h11.5v11.5h-11.5z" fill-rule="evenodd" fill="#ffd520"/>
<g fill="#373435">
<path d="M162.8 120.7h.3l.4 1.3 .3-1.3h.3l-.5 2h-.3z"/>
<path d="M164.4 120.7h1v.3h-.7v.5h.4v.3h-.4v.7h.8v.2h-1.1z"/>
<path d="M167.4 120.8l.6-.1 .3 .4h-.3a.23 .23 0 0 0-.2-.2 .23 .23 0 0 0-.2 .2v.2a.8 .8 0 0 1 .7 .6 .8 .8 0 0 1-.4 .9l-.4-.1-.2-.2-.1-.4h.3a.32 .32 0 0 0 .4 .3 .32 .32 0 0 0 0-.5 .74 .74 0 0 1-.5-1.1z"/>
<path d="M161.7 120.7a1.68 1.68 0 0 0 0 2h.6a1.57 1.57 0 0 0-.1-2zM161.9 121l.1-.1a1.15 1.15 0 0 1 0 1.6 1.24 1.24 0 0 1-.1-1.5z"/>
<path d="M165.8 120.7v2h.3v-.9h.3l.2 .9h.3l-.3-1a.58 .58 0 0 0 .3-.6 .58 .58 0 0 0-.4-.4zM166.1 121h.5l-.1 .5h-.4z"/>
</g>
<path d="M168.8 120.7v2" fill="none" stroke="#373435" stroke-width=".29"/>
<g fill="#373435">
<path d="M169.4 120.7h1.1l-.8 1.8h.8v.2h-1.2v-.3l.8-1.4h-.7z"/>
<path d="M170.9 120.7h1v.3h-.7v.5h.4v.3h-.4v.7h.7v.2h-1z"/>
<path d="M115 270l.3-.1 .8 .9a4.5 4.5 0 0 0 3 2.1 15.6 15.6 0 0 1 4.6-.3l.2 .4-.2 .1-.1-.3a15.6 15.6 0 0 0-4.5 .3 5.2 5.2 0 0 1-3.4-2.5l-.5-.6-.3 .7h-.2zM107.2 271.9l.3-.1 .2 .2a1.96 1.96 0 0 1-.8 1.8l-1 1.6 2-1.7a1.43 1.43 0 0 1 1.3-.8 6.4 6.4 0 0 1 2.9-2.7 1.1 1.1 0 0 1 .6 1.7l-.5 1 .6 .2 .4 .4 .4-.2 .6 .1h.3a1.57 1.57 0 0 1 1.7 .3 7.5 7.5 0 0 1-4.2 3.4v-.1a8.3 8.3 0 0 0 4.1-3.2 1.2 1.2 0 0 0-1.6-.3l-.4 .1-.4-.2-.3 .2a.73 .73 0 0 1-.8 .8l-.6-.1-.5-.4a1.32 1.32 0 0 1-1.3 .7l-.5 .3a1.2 1.2 0 0 0-1.4 .5l-.5 .4a9.7 9.7 0 0 1-4.4 2l-.1-.1a4.6 4.6 0 0 1 1.2-2.3l.8-1.3zM111.8 273.4l-.2 .3 .9 .6 .5-.1 .1-.5a1.2 1.2 0 0 1-1.3-.3zM110.6 271.4l-1 1.2 1.6-.2 .1 .1a2.73 2.73 0 0 1-1.3 1.7l.2 .2 .6-.5a2.88 2.88 0 0 0 1.7-3.2 .48 .48 0 0 0-.5-.4 .48 .48 0 0 0-.4 .3zM112 273.2a.91 .91 0 0 0 1.1 .3l-.7-.4zM109.5 272.8l-.1 .1 1.3-.3zM109.3 273.1l-.3 .6 .6-.2 .4 .6a2.34 2.34 0 0 0 1.2-1.5zM107.3 272l-2.1 2.6-1.4 2.2-.4 .9a8 8 0 0 0 3.9-1.8l.4-.2 1.4-2.6-.5 .1-2 1.8-.8 .6a3.3 3.3 0 0 1 .9-1.8l.1-.1a1.9 1.9 0 0 0 .8-1.7zM108.9 274l-1 1.5 1.3-.9zM109 273.9l.3 .6a.47 .47 0 0 0 .5-.3 .47 .47 0 0 0-.3-.5zM109.4 274.7h.3l.4-.2-.2-.2zM110.4 274.4h.4l.5-.6z"/>
</g>
<path d="M169.2 118.3a.65 .65 0 0 0 1.3 0 .65 .65 0 0 0-1.3 0zM162 117.6l.7-.5 .6 .3 .9-.3 .6-1.5h6.5v.5h-6.4l-.3 .8 1.1-.7h5.6l-.8 1.7a.75 .75 0 0 0-1.2 0h-.3l-.2 .3h-.7l-.2-.3h-.3a1.24 1.24 0 0 0-.7-1.3 1.24 1.24 0 0 0-1.4 .3l-.6 .2 .2 .3a.51 .51 0 0 1-.5 .7l-1.1 .2v.1a.87 .87 0 0 1-1.5 .1zM169.6 118.3a.3 .3 0 0 0 .6 0 .3 .3 0 0 0-.6 0zM169.5 118.3a.39 .39 0 0 1 .7 0 .39 .39 0 0 1-.7 0zM165.3 117.7a1.14 1.14 0 0 0 2.2 0 1.14 1.14 0 0 0-2.2 0zM165.9 117.4h.2l-.2 .3h-.1zM165.8 117.8h.2l.1 .2-.2 .2zM166.1 118.1l.3 .1v.2l-.4-.1zM166.4 118.2l.3-.1 .1 .1-.3 .2zM166.9 117.8h.2l-.2 .4-.1-.2zM166.8 117.4l.2-.1 .1 .4h-.2zM166.4 117.1l.4 .2-.1 .1-.3-.1zM166 117.2l.4-.1v.2l-.3 .1zM164.3 117.3l-.1 .2a.4 .4 0 0 0 .4 .5 .4 .4 0 0 0 .4-.4 .4 .4 0 0 0-.3-.4zM162.2 117.6l.5-.3v.3l-.3 .2zM162.1 117.7l.3 .2v.2l-.3 .2zM162.2 118.4l.2-.2 .3 .2v.3zM162.8 118.4h.5l-.5 .3zM162.8 117.3l.3 .2-.3 .1zM164.4 117.4h-.1a.33 .33 0 0 0 .2 .5 .33 .33 0 0 0 .4-.2 .33 .33 0 0 0-.3-.4zM162.5 118a.25 .25 0 0 0 .5 0 .25 .25 0 0 0-.5 0zM162.4 118a.35 .35 0 0 1 .7 0 .35 .35 0 0 1-.7 0zM166.4 114.4h.4l2-.7 .3 .2-1.4 .5h1.2l2.4 1.1h-4.9zM168.8 113.7h1.3v.3l-1-.1zM167.5 114.7v.6h.2v-.6zM167.3 114.7v.6h.2v-.6zM167.8 114.7v.6h.2v-.6zM168 114.7v.6h.2v-.6zM168.2 114.7v.6h.2v-.6zM164.3 114.1l.4 1.4h1.6v-1.4zM164.5 114.3h1.6v1.1h-1.3z" fill-rule="evenodd" fill="#373435"/>
<g font-size="17.6" fill="#ed3237">
<text x="32.5" y="188.9" transform="rotate(-28 32.5 188.9)">SUPERSEDED BY</text>
<text x="75.1" y="188.7" transform="rotate(-28 75.1 188.7)">TM1-Q04</text>
<text x="92.5" y="201.8" transform="rotate(-28 92.5 201.8)">(05/21)</text>
</g>
<text font-size="6.3" fill="#373435" x="114.2" y="248.9">MULTI MESSAGE SIGN</text>
<g font-size="5.6" fill="#373435">
<text x="112.3" y="257.7">“CROSSING ROAD AHEAD”</text>
<text x="177.7" y="273.3">TC2065</text>
</g>
<g font-size="4.2" fill="#373435">
<text x="100.6" y="267.2">APPROVED AS OFFICIAL TRAFFIC SIGN</text>
<text x="174.7" y="285.6">A</text>
</g>
<g font-size="3.9" fill="#373435">
<text x="104.3" y="21.4">600</text>
<text x="149.7" y="38.8">80</text>
<text x="149.7" y="48.3">100CN</text>
<text x="149.7" y="56.3">70</text>
<text x="59.7" y="64.3">600</text>
<text x="149.7" y="64.3">100CM</text>
<text x="149.7" y="72.3">70</text>
<text x="149.7" y="80.3">100CM</text>
<text x="71.6" y="85.4">25</text>
<text x="149.7" y="89.8">80</text>
<text x="166.1" y="142.5">Example</text>
<text x="20" y="205">Colour Legend</text>
<text x="74.3" y="205.4">Notes:</text>
<text x="25.9" y="214">Black</text>
<text x="79.4" y="215.5">relevant National Heavy Vehicle Regulator (NHVR) Agricultural</text>
<text x="79.4" y="219.9">Machine Notice guidelines.</text>
<text x="25.9" y="223.9">Retroreflective yellow</text>
<text x="74.1" y="224.2">2. This sign should only be used in conjunction with “Over Sized Vehicle”</text>
<text x="79.4" y="228.5">sign (TC2064) and “Prepare to Stop” (TC1362). See example.</text>
</g>
<text font-size="3.9" x="74.1" y="211.2">1. This multi message warning signs is utilised in accordance with the</text>
<g font-size="3.5" fill="#373435">
<text x="21.6" y="267.9">Department of Transport and Main Roads</text>
<text x="17.7" y="271.8">Infrastructure Management &amp; Delivery Division</text>
<text x="16.7" y="280.6">Designed</text>
<text x="42.7" y="280.6">Checked</text>
<text x="69.7" y="280.6">Scale</text>
<text x="98.5" y="281.3">DIRECTOR</text>
<text x="154.7" y="276.1">25/11/14</text>
<text x="157.4" y="281.2">Date</text>
<text x="16.9" y="284.8">TV 11/14</text>
<text x="43.3" y="284.9">DJ 11/14</text>
<text x="69.7" y="285.2">Not to Scale</text>
<text x="98.5" y="284.8">(Traffic Engineering and Data)</text>
</g>
<g font-size="3" fill="#373435">
<text x="147.7" y="119.1">TC2064</text>
<text x="167.7" y="135.5">TC1362</text>
</g>
</svg>
